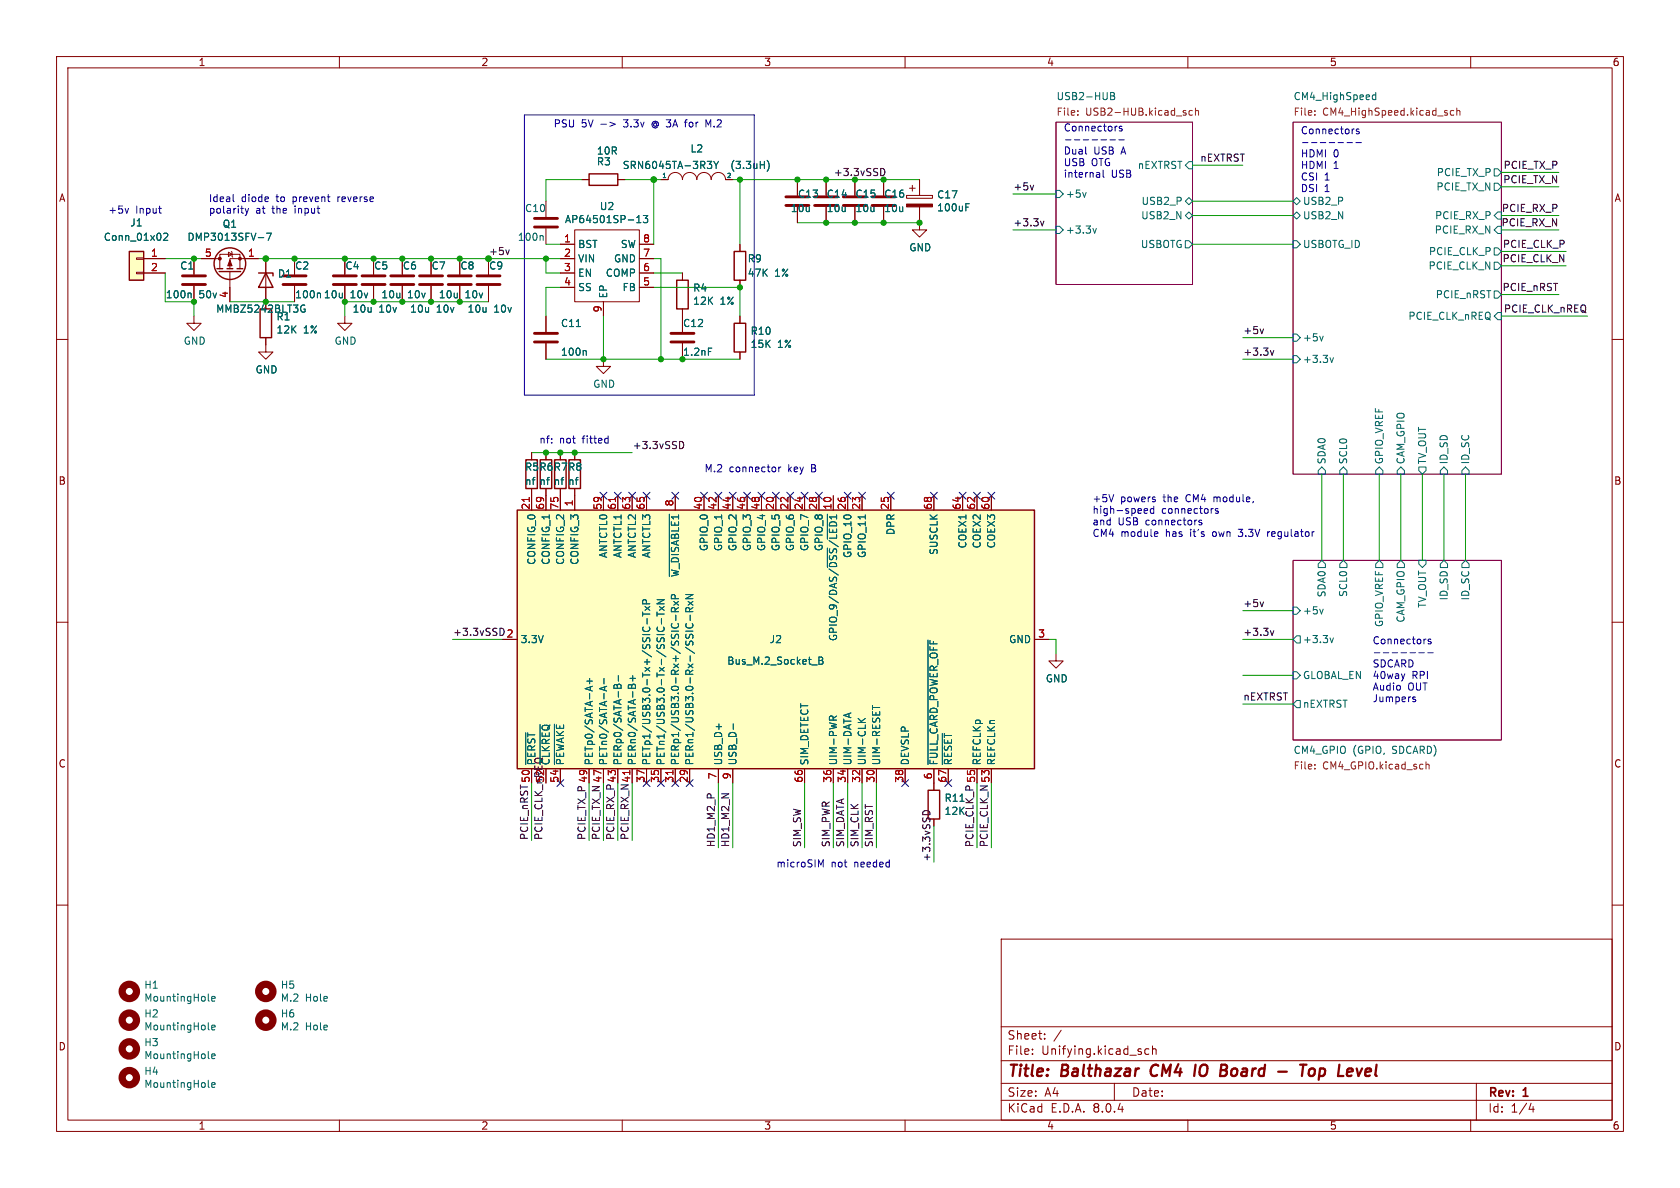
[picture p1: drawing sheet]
<svg xmlns="http://www.w3.org/2000/svg" width="297mm" height="210mm" viewBox="0 0 297 210" stroke-linecap="round" stroke-linejoin="round" font-family="sans-serif">
<g fill="none" stroke="#840000" stroke-width=".18">
<path d="M10 10h277v190h-277zM12 12h273v186h-273zM60 10v2M110 10v2M160 10v2M210 10v2M260 10v2M96.5 35.6v2.8M141 31.8v2.7M141 36.6v2.8M10 60h2M86.4 45.7v2.8"/>
<path d="M86.4 50.5v2.8M96.5 40.4v2.8M285 60h2M10 110h2M285 110h2M10 160h2M285 160h2M177 166h108v32h-108zM60 198v2M110 198v2M160 198v2M177 194.5h108"/>
<path d="M177 191.5h108M177 187.5h108M177 181.5h108M182.5 186.3v.1M182.5 185.5v.1M184.7 183.6v.1M184.7 182.8v.1M187.6 182.1l-1.3 2M197 191.5v3M203.1 185.5l-.4-.1-.3 .3v.4l.1 .2h.6M203.7 185.5l.3-.1 .3 .1 .1 .9M203.7 184.9v1.5"/>
<path d="M210 198v2M260 198v2M261 191.5v6.5M270.7 195l-.4 1.1h.9M271 195.6v1"/>
</g>
<path d="M203.7 188.5a1.27 1.27 0 0 0 0 1.6M211.4 188.2l-.3 2M216.8 189.3a.53 .53 0 0 1 0 .7M216.8 188.3a.44 .44 0 0 1 0 .7M226 189.4h1.5M229.8 188.2h1.2M230.4 188.2l-.2 2M231.5 189.1a.52 .52 0 0 1 .6-.2 .52 .52 0 0 1 .4 .4l-.1 .5a.55 .55 0 0 1-.5 .4 .55 .55 0 0 1-.6-.4zM233.2 190.1l.2 .1M233.4 188.9l-.3 2M239.8 188.9l.4 1.3 .6-1.3" fill="none" stroke="#840000" stroke-width=".4"/>
<path d="M186.7 21.6h24.1v28.7h-24.1zM228.6 21.6h36.8v62.2h-36.8zM228.6 99.1h36.8v31.7h-36.8z" fill="none" stroke="#840084" stroke-width=".18"/>
<g fill="none" stroke="#006464" stroke-width=".18">
<path d="M196.3 16.3h.5l.2 .3-.2 .4 .2 .1 .1 .3-.3 .2h-.5zM196.3 17h.5M243.2 16.3v1.3M243.2 16.8h-.3l-.3 .2 .1 .6h.5M186.7 33.7h.6l.7 .6-.7 .6h-.6zM192 34l-.3 .9M209.5 38.1l.7-.6 .6 .6-.6 .6zM209.5 35.6l.7-.7 .6 .7-.6 .6zM209.5 29.2l.7-.6h.6v1.2h-.6zM228.6 38.1l.6-.6 .7 .6-.7 .6zM228.6 35.6l.6-.7 .7 .7-.7 .6zM264.2 29.8h.6l.6 .7-.6 .6h-.6z"/>
<path d="M264.2 32.4h.6l.6 .6-.6 .7h-.6zM264.8 37.5h.6v1.2h-.6l-.6-.6zM95.8 41.6l.2 .2v.7M186.7 40h.6l.7 .6-.7 .7h-.6zM193.2 40.4l.3 .8 .3-.8M209.5 42.5h.7l.6 .7-.6 .6h-.7zM228.6 59.1h.6l.7 .6-.7 .6h-.6zM228.6 42.5h.6l.7 .7-.7 .6h-.6zM233.9 59.4l-.3 .9M264.2 43.8h.6l.6 .7-.6 .6h-.6zM264.2 46.4h.6l.6 .6-.6 .6h-.6zM264.2 51.4h.6l.6 .7-.6 .6h-.6z"/>
<path d="M264.8 40h.6v1.3h-.6l-.6-.7zM264.8 55.2h.6v1.3h-.6l-.6-.6zM228.6 62.9h.6l.7 .6-.7 .6h-.6zM235.1 63.2l.3 .9 .3-.9M233 83.2l.7-.6 .6 .6v.6h-1.3zM233.7 99.1l.6 .6v.6h-1.3v-.6zM237.5 82.6l.6 .6v.6h-1.2v-.6zM237.5 99.1l.6 .6v.6h-1.2v-.6zM243.8 82.6l.7 .6v.6h-1.3v-.6zM243.8 99.1l.7 .6v.6h-1.3v-.6zM247.6 82.6l.7 .6v.6h-1.3v-.6zM247.6 99.1l.7 .6v.6h-1.3v-.6z"/>
<path d="M250.8 82.6h1.3v.6l-.6 .6-.7-.6zM250.8 99.1h1.3v.6l-.6 .6-.7-.6zM255.3 82.6l.6 .6v.6h-1.3v-.6zM255.3 99.1l.6 .6v.6h-1.3v-.6zM259.1 82.6l.6 .6v.6h-1.3v-.6zM259.1 99.1l.6 .6v.6h-1.3v-.6zM228.6 107.3h.6l.7 .7-.7 .6h-.6zM228.6 118.7h.6l.7 .7-.7 .6h-.6zM229.2 112.4h.7v1.3h-.7l-.6-.7zM233.9 107.7l-.3 .8M235.1 112.8l.3 .8 .3-.8M229.2 123.8h.7v1.3h-.7l-.6-.6z"/>
</g>
<g fill="none" stroke="#725600" stroke-width=".18">
<path d="M190.5 19.6v.1M210.8 19.6l-.4-.1-.2 .3 .1 .5h.5M211.3 19.6l.2-.1 .3 .1 .1 .8M211.3 19.1v1.3M232.4 19.6v.1M257 19.6l-.4-.1-.2 .3 .1 .5h.5M257.5 19.6l.2-.1 .3 .1 .1 .8M257.5 19.1v1.3M190.5 20.3v.1M232.4 20.3v.1M232.4 135.2v.1M232.4 135.8v.1"/>
<path d="M252.1 134.7v1.2M252.1 135.2l.2-.1 .3 .1v.7"/>
</g>
<path d="M94.5 38.6h4.1M138.9 36.3h4.1M138.9 34.8h4.1M84.3 50.3h4.1M84.3 48.8h4.1M94.5 40.1h4.1" fill="none" stroke="#840000" stroke-width=".51"/>
<path d="M91.4 90.2h91.5v45.7h-91.5z" fill="#ffffc2"/>
<path d="M104.1 30.7h5.1v2.1h-5.1zM119.6 49.5h2.1v5.1h-2.1zM129.8 44.5h2v5h-2zM129.8 57.2h2v5h-2zM91.4 90.2h91.5v45.7h-91.5zM93 81.3h2v5.1h-2zM95.5 81.3h2v5.1h-2zM98 81.3h2.1v5.1h-2.1zM100.6 81.3h2v5.1h-2zM164.1 139.7h2v5.1h-2z" fill="none" stroke="#840000" stroke-width=".25"/>
<g fill="none" stroke="#840000" stroke-width=".18">
<path d="M102.9 31.8h1.2M109.2 31.8h1.3M116.8 31.8h1.3a1.27 1.27 0 0 1 1.3-1.3 1.27 1.27 0 0 1 1.2 1.3 1.27 1.27 0 0 1 1.3-1.3 1.27 1.27 0 0 1 1.3 1.3 1.27 1.27 0 0 1 1.3-1.3 1.27 1.27 0 0 1 1.2 1.3 1.27 1.27 0 0 1 1.3-1.3 1.27 1.27 0 0 1 1.3 1.3h1.2M146 31.8v2.7M146 36.6v2.8M151.1 31.8v2.7M151.1 36.6v2.8M156.2 31.8v2.7M156.2 36.6v2.8M160.3 34.5h4.5v.6h-4.5zM160.8 33.3h1M161.3 32.8v1"/>
<path d="M162.6 36.6v4h1.2l-1.2 1.3-1.3-1.3h1.3M162.6 31.8v2.7M66 45.7v2.8M66 50.5v2.8M76.2 45.7v2.8M76.2 50.5v2.8M81.3 45.7v2.8M81.3 50.5v2.8M96.5 55.9v2.8M99.1 43.2h2.5M99.1 45.7h2.5M99.1 48.3h2.5"/>
<path d="M99.1 50.8h2.5M101.6 40.6h11.4v12.7h-11.4zM106.7 53.3v2.6M113 43.2h2.6M113 45.7h2.6M113 48.3h2.6M113 50.8h2.6M120.6 48.3v1.2M120.6 54.6v4.1M130.8 43.2v1.3M130.8 49.5v1.3M130.8 55.9v1.3"/>
<path d="M96.5 60.7v2.8M106.7 63.5v1.3h1.2l-1.2 1.2-1.3-1.2h1.3M120.6 60.7v2.8M130.8 62.2v1.3M94 80v1.3M94 86.4v3.8M96.5 80v1.3M96.5 86.4v3.8M99.1 80v1.3M99.1 86.4v3.8M101.6 80v1.3M101.6 86.4v3.8"/>
<path d="M106.7 87.6v2.6M109.2 87.6v2.6M111.8 87.6v2.6M114.3 87.6v2.6M119.4 87.6v2.6M124.5 87.6v2.6M127 87.6v2.6M129.5 87.6v2.6M132.1 87.6v2.6M134.6 87.6v2.6M137.2 87.6v2.6M139.7 87.6v2.6"/>
<path d="M142.2 87.6v2.6M144.8 87.6v2.6M147.3 87.6v2.6M149.9 87.6v2.6M152.4 87.6v2.6M157.5 87.6v2.6M165.1 87.6v2.6M170.2 87.6v2.6M172.7 87.6v2.6M175.3 87.6v2.6M88.9 113h2.5M182.9 113h2.5"/>
<path d="M186.7 115.6v1.2h1.3l-1.3 1.3-1.3-1.3h1.3M94 135.9v2.5M99.1 135.9v2.5M104.1 135.9v2.5M106.7 135.9v2.5M109.2 135.9v2.5M111.8 135.9v2.5M114.3 135.9v2.5M116.8 135.9v2.5M119.4 135.9v2.5M121.9 135.9v2.5M127 135.9v2.5"/>
<path d="M129.5 135.9v2.5M142.2 135.9v2.5M147.3 135.9v2.5M149.9 135.9v2.5M152.4 135.9v2.5M154.9 135.9v2.5M160 135.9v2.5M165.1 135.9v3.8M167.6 135.9v2.5M172.7 135.9v2.5M175.3 135.9v2.5"/>
</g>
<g fill="none" stroke="#006464" stroke-width=".18">
<path d="M112.6 39.4h.7M112.6 38.5l.3-.4v1.3M113.7 38.1h.8l-.4 .5 .4 .1v.5l-.2 .2-.6-.2M125 28.5h.8l-.4 .5 .4 .1v.4l-.2 .3h-.4M126.2 28.5l.4 .7M126.6 29.2v.6M127 28.5l-.4 .7M135.7 28.4a1.49 1.49 0 0 1 0 1.8M170.7 36.6h.5M170.7 36h.7M101.9 57.7h.7M103.5 62l.1 .1v.7"/>
<path d="M125.2 61.5h.6M118.3 90.9v11M146.3 90.9v4.4M146.3 96.9v3.4M153 91v.7M104.2 119.9v1M106.8 119.9v1M109.3 119.4v1M111.4 119.9h.9M111.9 119.4v1M113.6 108.6h1.3M113.6 108.2v.7"/>
<path d="M113.7 110.8v.1M114 107.2l.9 .7M114.3 106.7l-.1-.6-.2-.1-.3 .1-.1 .6h1.3M114.4 109.3v1M114.8 110.8v.1M114.9 107.2l-.9 .7M116.1 108.2v.7M116.1 108.6h1.3M116.1 106h1.3l-1.3 .7h1.3M116.3 110.8l-.2 .3 .1 .3M116.6 107.2l.8 .7M116.9 109.3v1"/>
<path d="M117.3 110.8l.1 .3v.3M117.4 107.2l-.8 .7M118.8 110.2l-.1 .3M119.1 106.3l.9 .7M119.4 108.1l-.1-.6-.2-.1-.3 .1-.1 .6h1.3M119.4 105.8l-.1-.6-.2-.1-.3 .1-.1 .6h1.3M119.5 108.7v1M119.8 110.2l.2 .3M120 107.4l-.6 .4M120 106.3l-.9 .7M121.2 105.1h1.3l-1.3 .7h1.3M121.4 110.2l-.2 .3 .1 .3"/>
<path d="M121.7 106.3l.8 .7M121.9 108.1l-.1-.6-.1-.1-.3 .1-.2 .6h1.3M122 108.7v1M122.4 110.2l.1 .3-.1 .3M122.5 107.4l-.6 .4M122.5 106.3l-.8 .7M144.8 116.1h.4l.2 .3-.2 .4 .2 .1 .1 .3-.2 .2h-.5zM144.8 116.8h.4M164.1 113.2v22M92.9 129.5v5.7M95.5 128.1v7.1M98 128v7.2"/>
<path d="M103.8 120.4h.9M104.4 121.4v.6M104.7 121.3l-1.3 .4M106.9 121.4v.6M107.3 121.3l-1.3 .4 1.3 .5M108.6 121.1l.3-.1 .2 .3 .2-.3 .3-.1 .2 .3v.5h-1.3zM109.1 121.3v.4M111.7 121.3l.2-.4 .3 .1 .1 .7M111.7 121.3l-.3-.3-.2 .1-.1 .6M111.7 121.3v.4M129.6 128v.9M146.6 127.3v-.5l.3-.2 .3 .1 .1 .6"/>
<path d="M147.9 126.6l-.6 .4M150.1 126.1v.7M150.4 126l-1.2 .5M151.7 127l.7 .7M153 127l-.7 .5M154.2 124.7v.7M166.6 129.7v5.5M169.7 141.7h.7M36.8 176.8l.2 .2M37.4 176.6l.6-.2v-.2l-.4-.1-.2 .2 .1 .6h.5M36.8 192l.2 .2M36.8 187l.2 .1"/>
<path d="M36.8 181.9l.2 .2M37.4 191.8l.6-.1v-.3h-.4l-.2 .2 .1 .6h.5M37.4 181.6l.6-.1v-.2l-.4-.1-.2 .2 .1 .6h.5M37.4 186.7l.6-.1v-.2l-.4-.1-.2 .2 .1 .6h.5"/>
</g>
<path d="M93.6 87.9v.8M108.8 87.9v.8M111.3 136.2v.7M119 136.2v.7" fill="none" stroke="#a90000" stroke-width=".18"/>
<g fill="none" stroke="#840000" stroke-width=".51">
<path d="M144 36.3h4.1M144 34.8h4.1M149.1 36.3h4.1M149.1 34.8h4.1M154.2 36.3h4M154.2 34.8h4M64 50.3h4.1M64 48.8h4.1M74.2 50.3h4M74.2 48.8h4M79.2 50.3h4.1M79.2 48.8h4.1"/>
<path d="M94.5 58.9h4.1M118.6 58.9h4.1M94.5 60.5h4.1M118.6 60.5h4.1"/>
</g>
<g fill="none" stroke="#840000" stroke-width="1.3">
<circle cx="22.9" cy="175.3" r="1.27"/>
<circle cx="47" cy="175.3" r="1.27"/>
<circle cx="22.9" cy="185.4" r="1.27"/>
<circle cx="22.9" cy="190.5" r="1.27"/>
<circle cx="22.9" cy="180.3" r="1.27"/>
<circle cx="47" cy="180.3" r="1.27"/>
</g>
<path d="M160.3 36.1h4.5v.5h-4.5z" fill="#840000" stroke="#840000" stroke-width=".18"/>
<path d="M22.9 44.5h2.5v5h-2.5z" fill="#ffffc2"/>
<g fill="none" stroke="#840000" stroke-width=".18">
<path d="M102.9 31.8h1.2M109.2 31.8h1.3M116.8 31.8h1.3M128.3 31.8h1.2M141 31.8v2.7M141 36.6v2.8M146 31.8v2.7M146 36.6v2.8M151.1 31.8v2.7M151.1 36.6v2.8M156.2 31.8v2.7M156.2 36.6v2.8"/>
<path d="M162.6 31.8v2.7M162.6 36.6v2.8M24.1 48.1h1.3v.3h-1.3zM24.1 45.6h1.3v.2h-1.3zM25.4 45.7h3.8M25.4 48.3h3.8M34.3 55.9v1.3h1.3l-1.3 1.2-1.3-1.2h1.3M34.3 45.7v2.8M34.3 50.5v2.8M35.6 45.7h3.3M38.9 47.5v-2.5h3.5v2.5M40.4 44.6l.6 .4-.6 .3z"/>
<path d="M40.6 48v5.3M40.9 44.5l.1 .1v.7l.1 .2M45.7 45.7h-5.1v1.8M47 59.7v2.5h1.3l-1.3 1.3-1.3-1.3h1.3M47 45.7v8.9M52.1 45.7v2.8M52.1 50.5v2.8M61 55.9v1.3h1.2l-1.2 1.2-1.3-1.2h1.3M61 45.7v2.8M61 50.5v2.8M66 45.7v2.8M66 50.5v2.8"/>
<path d="M71.1 45.7v2.8M71.1 50.5v2.8M76.2 45.7v2.8M76.2 50.5v2.8M81.3 45.7v2.8M81.3 50.5v2.8M86.4 45.7v2.8M86.4 50.5v2.8M96.5 55.9v2.8M99.1 45.7h2.5M99.1 48.3h2.5M99.1 43.2h2.5"/>
<path d="M99.1 50.8h2.5M106.7 53.3v2.6M113 45.7h2.6M113 48.3h2.6M113 43.2h2.6M113 50.8h2.6M120.6 48.3v1.2M120.6 54.6v4.1M130.8 43.2v1.3M130.8 49.5v1.3M130.8 55.9v1.3M96.5 60.7v2.8"/>
<path d="M120.6 60.7v2.8M130.8 62.2v1.3M94 80v1.3M94 86.4v3.8M96.5 80v1.3M96.5 86.4v3.8M99.1 80v1.3M99.1 86.4v3.8M101.6 80v1.3M101.6 86.4v3.8M106.7 87.6v2.6M109.2 87.6v2.6"/>
<path d="M111.8 87.6v2.6M114.3 87.6v2.6M119.4 87.6v2.6M124.5 87.6v2.6M127 87.6v2.6M129.5 87.6v2.6M132.1 87.6v2.6M134.6 87.6v2.6M137.2 87.6v2.6M139.7 87.6v2.6M142.2 87.6v2.6M144.8 87.6v2.6"/>
<path d="M147.3 87.6v2.6M149.9 87.6v2.6M152.4 87.6v2.6M157.5 87.6v2.6M165.1 87.6v2.6M170.2 87.6v2.6M172.7 87.6v2.6M175.3 87.6v2.6M88.9 113h2.5M182.9 113h2.5M94 135.9v2.5M99.1 135.9v2.5"/>
<path d="M104.1 135.9v2.5M106.7 135.9v2.5M109.2 135.9v2.5M111.8 135.9v2.5M114.3 135.9v2.5M116.8 135.9v2.5M119.4 135.9v2.5M121.9 135.9v2.5M127 135.9v2.5M129.5 135.9v2.5M142.2 135.9v2.5M147.3 135.9v2.5"/>
<path d="M149.9 135.9v2.5M152.4 135.9v2.5M154.9 135.9v2.5M160 135.9v2.5M165.1 135.9v3.8M167.6 135.9v2.5M172.7 135.9v2.5M175.3 135.9v2.5"/>
</g>
<g fill="none" stroke="#840000" stroke-width=".25">
<path d="M22.9 44.5h2.5v5h-2.5zM38.4 47.5h1M38.7 48h3.8M40.1 47.5h1M41.9 47.5h1M45.7 48.3h2.6v.5M46 54.6h2v5.1h-2zM47 48.3l1.3 2.5h-2.6z"/>
<circle cx="40.6" cy="46.6" r="2.79"/>
</g>
<g fill="none" stroke="#006464" stroke-width=".18">
<path d="M112.6 39.4h.7M112.6 38.5l.3-.4v1.3M113.7 38.1h.8l-.4 .5 .4 .1v.5l-.2 .2-.6-.2M125 28.5h.8l-.4 .5 .4 .1v.4l-.2 .3h-.4M126.2 28.5l.4 .7M126.6 29.2v.6M127 28.5l-.4 .7M135.7 28.4a1.49 1.49 0 0 1 0 1.8M170.7 36.6h.5M170.7 36h.7M28.9 41.3l.5-.1 .3 .4-.8 .9h.8M33.6 51.8l.2 .2v.6"/>
<path d="M45.7 42h.9M47.1 41.2h.9l-.6 1.3M53.7 54.6h.2v.5l-.3 .1-.3-.2M53.9 54l-.3-.1-.3 .2M101.9 57.7h.7M103.5 62l.1 .1v.7M125.2 61.5h.6M118.3 90.9v11M146.3 90.9v4.4M146.3 96.9v3.4M153 91v.7M104.2 119.9v1"/>
<path d="M106.8 119.9v1M109.3 119.4v1M111.4 119.9h.9M111.9 119.4v1M113.6 108.6h1.3M113.6 108.2v.7M113.7 110.8v.1M114 107.2l.9 .7M114.3 106.7l-.1-.6-.2-.1-.3 .1-.1 .6h1.3M114.4 109.3v1M114.8 110.8v.1M114.9 107.2l-.9 .7"/>
<path d="M116.1 108.2v.7M116.1 108.6h1.3M116.1 106h1.3l-1.3 .7h1.3M116.3 110.8l-.2 .3 .1 .3M116.6 107.2l.8 .7M116.9 109.3v1M117.3 110.8l.1 .3v.3M117.4 107.2l-.8 .7M118.8 110.2l-.1 .3M119.1 106.3l.9 .7M119.4 108.1l-.1-.6-.2-.1-.3 .1-.1 .6h1.3M119.4 105.8l-.1-.6-.2-.1-.3 .1-.1 .6h1.3"/>
<path d="M119.5 108.7v1M119.8 110.2l.2 .3M120 107.4l-.6 .4M120 106.3l-.9 .7M121.2 105.1h1.3l-1.3 .7h1.3M121.4 110.2l-.2 .3 .1 .3M121.7 106.3l.8 .7M121.9 108.1l-.1-.6-.1-.1-.3 .1-.2 .6h1.3M122 108.7v1M122.4 110.2l.1 .3-.1 .3M122.5 107.4l-.6 .4M122.5 106.3l-.8 .7"/>
<path d="M144.8 116.1h.4l.2 .3-.2 .4 .2 .1 .1 .3-.2 .2h-.5zM144.8 116.8h.4M164.1 113.2v22M92.9 129.5v5.7M95.5 128.1v7.1M98 128v7.2M103.8 120.4h.9M104.4 121.4v.6M104.7 121.3l-1.3 .4M106.9 121.4v.6M107.3 121.3l-1.3 .4 1.3 .5M108.6 121.1l.3-.1 .2 .3 .2-.3 .3-.1 .2 .3v.5h-1.3z"/>
<path d="M109.1 121.3v.4M111.7 121.3l.2-.4 .3 .1 .1 .7M111.7 121.3l-.3-.3-.2 .1-.1 .6M111.7 121.3v.4M129.6 128v.9M146.6 127.3v-.5l.3-.2 .3 .1 .1 .6M147.9 126.6l-.6 .4M150.1 126.1v.7M150.4 126l-1.2 .5M151.7 127l.7 .7M153 127l-.7 .5M154.2 124.7v.7"/>
<path d="M166.6 129.7v5.5M169.7 141.7h.7"/>
</g>
<path d="M32.3 50.3h4M32.3 48.8h4M50 50.3h4.1M50 48.8h4.1M58.9 50.3h4.1M58.9 48.8h4.1M69.1 50.3h4.1M69.1 48.8h4.1" fill="none" stroke="#840000" stroke-width=".51"/>
<g fill="#840000" stroke="#840000" stroke-width=".18">
<path d="M40.6 46l.4 1h-.7z"/>
<circle cx="42.4" cy="45.7" r=".25"/>
<circle cx="38.9" cy="45.7" r=".25"/>
</g>
<path d="M155.7 29.8a.64 .64 0 0 1 .7 .6 .64 .64 0 0 1-.7 .6M182.7 32.7l-.3 .9M183.9 39.1l.4 .8 .3-.8M90 44.2l-.3 .8M223.4 58.1l-.3 .9M120.1 78a.64 .64 0 0 1 .8 .7 .64 .64 0 0 1-.8 .6M224.6 62l.3 .8 .3-.8M88.4 111.1l.6 .1M89 112.1l-.6 .2M223.4 106.4l-.3 .8M224.6 111.5l.3 .8 .3-.8M163.1 144a.64 .64 0 0 1 .7-.7 .64 .64 0 0 1 .6 .7" fill="none" stroke="#0f0f0f" stroke-width=".18"/>
<g fill="none" stroke="#0000c2" stroke-width=".18">
<path d="M22.7 36.8l-.3 .9M28 36.8h.5M28.4 37.7h.1M41.2 34.4v1.1l.2 .1M43.3 36.8l.3 .9M43.6 37.7l-.3 .4M43.9 36.8l-.3 .9M92.7 20.3h40.6v49.6h-40.6zM106.2 22h1M107.8 21.6l1 .4-1 .3M115.4 21.6a.58 .58 0 0 0 0 .8M121 21.6h.5"/>
<path d="M121.5 21.2h-.3M125.6 21.2l-.4 .9-.4-.9v1.2M188.4 24.7h.9M189.9 24.7h1M191.5 24.7h1M192 27.2h.1M193.1 24.7h.9M194.2 30.5l.2 .2v.6M194.4 31.3h-.4M194.4 30.8l-.4 .1M194.7 24.7h.9M195 30.1v1.1l.2 .1"/>
<path d="M196.2 24.7h1M197.8 24.7h1M198.3 22.4l-.3-.1-.1 .2v.2l.4 .1v.3h-.4M230.3 25.2h.9M231.8 25.2h1M233.4 25.2h1M235 25.2h1M236.6 25.2h.9M238.1 25.2h1M239.7 25.2h1M240.3 22.9l-.4-.1-.1 .2v.2l.5 .1v.3h-.5M107.4 77.5h.1"/>
<path d="M107.5 77.1v1.2M107.5 78.3h-.1M137.7 82.6v.8M138 82.6l-.3 .2M196.9 87.4l-.4 1.3M202.3 90.6l.2 .1h.3M202.3 90.1l.2-.2h.2l.2 .2v.1l-.6 .1M204 90l-.4-.1-.2 .2 .1 .6h.5M204 89.5v1.2M204.3 94l.3 .1 .1 .2-.6 .1M204.6 94.8h-.3M212.4 92l-.3-.1-.2 .2 .1 .2 .4 .1v.3h-.5"/>
<path d="M215.3 90l-.3-.1-.1 .2v.2l.4 .1v.3h-.4M218.9 93.6h.8M218.9 94.7l.2 .1M224.1 94v.8M224.5 94l-.4 .2M243 115.4h.9M244.5 115.4h1M246.1 115.4h1M247.7 115.4h1M248.4 119.1l-.3 .9M249.3 115.4h.9M250.8 115.4h1"/>
<path d="M252.4 115.4h1M253 113h-.4l-.1 .2v.1l.5 .2v.3h-.5M249.8 123.6l.5 .2-.1 .2h-.3M249.8 123.3h.4M144.7 152l.4 .9 .4-.9v1.3"/>
</g>
<g fill="none" stroke="#009600" stroke-width=".18">
<path d="M102.9 31.8h-6.4v3.8M110.5 31.8h6.3M115.6 31.8v11.4M129.5 31.8h33.1M130.8 31.8v11.4M141 39.4h21.6M179.1 34.3h7.6M210.8 38.1h17.8M210.8 35.6h17.8M210.8 29.2h8.9M265.4 38.1h10.2M265.4 33h10.2"/>
<path d="M265.4 30.5h10.2M29.2 45.7h6.4M29.2 48.3v5h5.1v2.6M40.6 53.3h11.5M45.7 45.7h53.4M86.4 53.3h-25.4v2.6M96.5 43.2h2.6M96.5 45.7v2.6h2.6M99.1 50.8h-2.6v5.1M106.7 55.9v7.6M115.6 45.7h1.2v17.8M115.6 48.3h5"/>
<path d="M115.6 50.8h15.2v5.1M179.1 40.6h7.6M210.8 43.2h17.8M219.7 59.7h8.9M265.4 55.9h15.3M265.4 44.5h11.5M265.4 40.6h10.2M265.4 52.1h10.2M265.4 47h11.5M96.5 63.5h34.3M219.7 63.5h8.9M94 80h17.8"/>
<path d="M233.7 83.8v15.3M237.5 83.8v15.3M243.8 83.8v15.3M247.6 83.8v15.3M251.5 83.8v15.3M255.3 83.8v15.3M259.1 83.8v15.3M80 113h8.9M185.4 113h1.3v2.6M219.7 119.4h8.9M219.7 113h8.9M219.7 108h8.9"/>
<path d="M94 138.4v10.2M104.1 138.4v10.2M106.7 138.4v10.2M109.2 138.4v10.2M111.8 138.4v10.2M127 138.4v11.5M129.5 138.4v11.5M142.2 138.4v11.5M147.3 138.4v11.5M149.9 138.4v11.5M152.4 138.4v11.5M154.9 138.4v11.5"/>
<path d="M172.7 138.4v11.5M175.3 138.4v11.5M219.7 124.5h8.9M165.1 146.1v6.3"/>
</g>
<g fill="none" stroke="#000084" stroke-width=".18">
<path d="M106.1 87l1.2 1.2M107.3 87l-1.2 1.2M108.6 87l1.2 1.2M109.8 87l-1.2 1.2M111.2 87l1.2 1.2M112.4 87l-1.2 1.2M113.7 87l1.2 1.2M114.9 87l-1.2 1.2M118.8 87l1.2 1.2M120 87l-1.2 1.2M123.9 87l1.2 1.2M125.1 87l-1.2 1.2"/>
<path d="M126.4 87l1.2 1.2M127.6 87l-1.2 1.2M128.9 87l1.2 1.2M130.1 87l-1.2 1.2M131.5 87l1.2 1.2M132.7 87l-1.2 1.2M134 87l1.2 1.2M135.2 87l-1.2 1.2M136.6 87l1.2 1.2M137.8 87l-1.2 1.2M139.1 87l1.2 1.2M140.3 87l-1.2 1.2"/>
<path d="M141.6 87l1.2 1.2M142.8 87l-1.2 1.2M144.2 87l1.2 1.2M145.4 87l-1.2 1.2M149.3 87l1.2 1.2M150.5 87l-1.2 1.2M151.8 87l1.2 1.2M153 87l-1.2 1.2M156.9 87l1.2 1.2M158.1 87l-1.2 1.2M164.5 87l1.2 1.2M165.7 87l-1.2 1.2"/>
<path d="M169.6 87l1.2 1.2M170.8 87l-1.2 1.2M172.1 87l1.2 1.2M173.3 87l-1.2 1.2M174.7 87l1.2 1.2M175.9 87l-1.2 1.2M98.5 137.8l1.2 1.2M99.7 137.8l-1.2 1.2M113.7 137.8l1.2 1.2M114.9 137.8l-1.2 1.2M116.2 137.8l1.2 1.2M117.4 137.8l-1.2 1.2"/>
<path d="M118.8 137.8l1.2 1.2M120 137.8l-1.2 1.2M121.3 137.8l1.2 1.2M122.5 137.8l-1.2 1.2M159.4 137.8l1.2 1.2M160.6 137.8l-1.2 1.2M167 137.8l1.2 1.2M168.2 137.8l-1.2 1.2"/>
</g>
<path d="M93.6 87.9v.8M108.8 87.9v.8M111.3 136.2v.7M119 136.2v.7" fill="none" stroke="#a90000" stroke-width=".18"/>
<g fill="#009600" stroke="#009600" stroke-width=".18">
<circle cx="34.3" cy="45.7" r=".46"/>
<circle cx="66" cy="53.3" r=".46"/>
<circle cx="66" cy="45.7" r=".46"/>
<circle cx="71.1" cy="45.7" r=".46"/>
<circle cx="52.1" cy="45.7" r=".46"/>
<circle cx="47" cy="45.7" r=".51"/>
<circle cx="61" cy="45.7" r=".46"/>
<circle cx="34.3" cy="53.3" r=".46"/>
<circle cx="71.1" cy="53.3" r=".46"/>
<circle cx="61" cy="53.3" r=".46"/>
<circle cx="47" cy="53.3" r=".46"/>
<circle cx="141" cy="31.8" r=".46"/>
<circle cx="146" cy="39.4" r=".46"/>
<circle cx="151.1" cy="31.8" r=".46"/>
<circle cx="146" cy="31.8" r=".46"/>
<circle cx="162.6" cy="39.4" r=".46"/>
<circle cx="156.2" cy="31.8" r=".46"/>
<circle cx="156.2" cy="39.4" r=".46"/>
<circle cx="151.1" cy="39.4" r=".46"/>
<circle cx="81.3" cy="53.3" r=".46"/>
<circle cx="81.3" cy="45.7" r=".46"/>
<circle cx="86.4" cy="45.7" r=".51"/>
<circle cx="96.5" cy="80" r=".46"/>
<circle cx="96.5" cy="45.7" r=".46"/>
<circle cx="76.2" cy="45.7" r=".46"/>
<circle cx="76.2" cy="53.3" r=".46"/>
<circle cx="101.6" cy="80" r=".46"/>
<circle cx="99.1" cy="80" r=".46"/>
<circle cx="106.7" cy="63.5" r=".46"/>
<circle cx="116.8" cy="63.5" r=".46"/>
<circle cx="130.8" cy="50.8" r=".46"/>
<circle cx="120.6" cy="63.5" r=".46"/>
<circle cx="115.6" cy="31.8" r=".51"/>
<circle cx="130.8" cy="31.8" r=".46"/>
</g>
<g font-size="2.8" fill="#840000">
<text x="178" y="190.9">Title:</text>
<text x="187.7" y="190.9">Balthazar</text>
<text x="204.3" y="190.9">CM4</text>
<text x="212.8" y="190.9">IO</text>
<text x="218.2" y="190.9">Board</text>
<text x="233.9" y="190.9">Top</text>
<text x="241.4" y="190.9">Level</text>
</g>
<g font-size="2.1" fill="#840000">
<text x="178" y="184">Sheet:</text>
<text x="178" y="186.7">File:</text>
<text x="184.1" y="186.7">Unifying.kicad_sch</text>
<text x="178" y="196.9">KiCad</text>
<text x="178" y="194.1">Size:</text>
<text x="184.7" y="194.1">A4</text>
<text x="185.7" y="196.9">E.D.A.</text>
<text x="193.3" y="196.9">8.0.4</text>
<text x="200" y="194.1">Date:</text>
<text x="263" y="194.3">Rev:</text>
<text x="263" y="196.9">Id:</text>
<text x="267.1" y="196.9">1/4</text>
<text x="269.4" y="194.3">1</text>
</g>
<g font-size="1.8" fill="#840000">
<text x="35" y="11.9">1</text>
<text x="85" y="11.9">2</text>
<text x="135" y="11.9">3</text>
<text x="185" y="11.9">4</text>
<text x="235" y="11.9">5</text>
<text x="285" y="11.9">6</text>
<text x="10.3" y="35.9">A</text>
<text x="285.3" y="35.9">A</text>
<text x="10.3" y="85.9">B</text>
<text x="285.3" y="85.9">B</text>
<text x="10.3" y="135.9">C</text>
<text x="285.3" y="135.9">C</text>
<text x="96" y="148.6" transform="rotate(-90 96 148.6)">PCIE_CLK_nREQ</text>
<text x="164.6" y="152.4" transform="rotate(-90 164.6 152.4)">+3.3vSSD</text>
<text x="10.3" y="185.9">D</text>
<text x="285.3" y="185.9">D</text>
<text x="35" y="199.9">1</text>
<text x="85" y="199.9">2</text>
<text x="135" y="199.9">3</text>
<text x="185" y="199.9">4</text>
<text x="235" y="199.9">5</text>
<text x="285" y="199.9">6</text>
</g>
<g font-size="1.8" fill="#006464">
<text x="186.7" y="17.8">USB2-HUB</text>
<text x="228.6" y="17.8">CM4_HighSpeed</text>
<text x="105.4" y="29.4">R3</text>
<text x="105.4" y="27.5">10R</text>
<text x="122" y="27.2">L2</text>
<text x="110" y="30.1">SRN6045TA-3R3Y</text>
<text x="129.4" y="30.1">(3.3uH)</text>
<text x="141" y="35.2">C13</text>
<text x="146.1" y="35.2">C14</text>
<text x="151.1" y="35.2">C15</text>
<text x="156.2" y="35.2">C16</text>
<text x="165.6" y="35.3">C17</text>
<text x="188.3" y="35.2">+5v</text>
<text x="201" y="30.1">nEXTRST</text>
<text x="253.8" y="33.9">PCIE_TX_N</text>
<text x="253.9" y="31.3">PCIE_TX_P</text>
<text x="22.9" y="40.2">J1</text>
<text x="39.3" y="40.5">Q1</text>
<text x="92.7" y="37.7">C10</text>
<text x="99.8" y="39.6">AP64501SP-13</text>
<text x="105.9" y="37.3">U2</text>
<text x="139.7" y="37.7">10u</text>
<text x="146.1" y="37.7">10u</text>
<text x="151.1" y="37.7">10u</text>
<text x="156.2" y="37.7">10u</text>
<text x="165.6" y="37.6">100uF</text>
<text x="188.3" y="41.5">+3.3v</text>
<text x="201.6" y="39">USB2_N</text>
<text x="201.7" y="36.4">USB2_P</text>
<text x="230.3" y="39">USB2_N</text>
<text x="230.3" y="36.4">USB2_P</text>
<text x="253.5" y="41.5">PCIE_RX_N</text>
<text x="253.6" y="39">PCIE_RX_P</text>
<text x="18.3" y="42.8">Conn_01x02</text>
<text x="31.8" y="47.9">C1</text>
<text x="33" y="42.8">DMP3013SFV-7</text>
<text x="52.1" y="47.9">C2</text>
<text x="61" y="47.9">C4</text>
<text x="66" y="47.9">C5</text>
<text x="71.1" y="47.9">C6</text>
<text x="76.2" y="47.9">C7</text>
<text x="81.3" y="47.9">C8</text>
<text x="86.4" y="47.9">C9</text>
<text x="91.4" y="42.8">100n</text>
<text x="102.1" y="44">BST</text>
<text x="102.1" y="46.6">VIN</text>
<text x="108.4" y="46.6">GND</text>
<text x="109.7" y="44">SW</text>
<text x="132.1" y="46.6">R9</text>
<text x="160.7" y="44.6">GND</text>
<text x="201.6" y="44">USBOTG</text>
<text x="230.3" y="44">USBOTG_ID</text>
<text x="252.4" y="47.9">PCIE_CLK_N</text>
<text x="252.5" y="45.3">PCIE_CLK_P</text>
<text x="29.2" y="52.9">100n</text>
<text x="35.2" y="52.9">50v</text>
<text x="49" y="49.3">D1</text>
<text x="52.1" y="52.9">100n 10u</text>
<text x="61.9" y="52.9">10v</text>
<text x="67.3" y="52.9">10u</text>
<text x="72.1" y="52.9">10v</text>
<text x="77.5" y="52.9">10u</text>
<text x="82.2" y="52.9">10v</text>
<text x="102.1" y="49.1">EN</text>
<text x="102.1" y="51.7">SS</text>
<text x="107" y="49.1">COMP</text>
<text x="107.5" y="52.8" transform="rotate(-90 107.5 52.8)">EP</text>
<text x="110" y="51.7">FB</text>
<text x="122.4" y="51.8">R4</text>
<text x="132.1" y="49.1">47K</text>
<text x="136.9" y="49.1">1%</text>
<text x="253.7" y="52.9">PCIE_nRST</text>
<text x="38.1" y="55.5">MMBZ5242BLT3G</text>
<text x="48.8" y="56.8">R1</text>
<text x="48.8" y="59.2">12K</text>
<text x="53.6" y="59.2">1%</text>
<text x="62.2" y="55.5">10u</text>
<text x="67" y="55.5">10v</text>
<text x="72.4" y="55.5">10u</text>
<text x="77.1" y="55.5">10v</text>
<text x="82.6" y="55.5">10u</text>
<text x="87.3" y="55.5">10v</text>
<text x="99.1" y="58">C11</text>
<text x="120.7" y="58">C12</text>
<text x="122.4" y="54.1">12K</text>
<text x="127.3" y="54.1">1%</text>
<text x="132.6" y="59.4">R10</text>
<text x="248.9" y="56.7">PCIE_CLK_nREQ</text>
<text x="32.4" y="61.1">GND</text>
<text x="59.1" y="61.1">GND</text>
<text x="99.1" y="63.1">100n</text>
<text x="120.7" y="63.1">1.2nF</text>
<text x="132.6" y="61.7">15K</text>
<text x="137.5" y="61.7">1%</text>
<text x="230.3" y="60.6">+5v</text>
<text x="230.3" y="64.4">+3.3v</text>
<text x="45.1" y="66.2">GND</text>
<text x="104.8" y="68.8">GND</text>
<text x="92.7" y="83.4">R5</text>
<text x="95.3" y="83.4">R6</text>
<text x="97.8" y="83.4">R7</text>
<text x="100.3" y="83.4">R8</text>
<text x="234.5" y="82.2" transform="rotate(-90 234.5 82.2)">SDA0</text>
<text x="238.4" y="82.2" transform="rotate(-90 238.4 82.2)">SCL0</text>
<text x="244.7" y="82.2" transform="rotate(-90 244.7 82.2)">GPIO_VREF</text>
<text x="248.5" y="82.2" transform="rotate(-90 248.5 82.2)">CAM_GPIO</text>
<text x="252.3" y="82.2" transform="rotate(-90 252.3 82.2)">TV_OUT</text>
<text x="256.1" y="82.2" transform="rotate(-90 256.1 82.2)">ID_SD</text>
<text x="259.9" y="82.2" transform="rotate(-90 259.9 82.2)">ID_SC</text>
<text x="92.7" y="86">nf</text>
<text x="95.3" y="86">nf</text>
<text x="97.8" y="86">nf</text>
<text x="100.3" y="86">nf</text>
<text x="158.3" y="94.7" transform="rotate(-90 158.3 94.7)">DPR</text>
<text x="94.8" y="100" transform="rotate(-90 94.8 100)">CONFIG_0</text>
<text x="97.4" y="100" transform="rotate(-90 97.4 100)">CONFIG_1</text>
<text x="99.9" y="100" transform="rotate(-90 99.9 100)">CONFIG_2</text>
<text x="102.5" y="100" transform="rotate(-90 102.5 100)">CONFIG_3</text>
<text x="107.5" y="98.7" transform="rotate(-90 107.5 98.7)">ANTCTL0</text>
<text x="110.1" y="98.7" transform="rotate(-90 110.1 98.7)">ANTCTL1</text>
<text x="112.6" y="98.7" transform="rotate(-90 112.6 98.7)">ANTCTL2</text>
<text x="115.2" y="98.7" transform="rotate(-90 115.2 98.7)">ANTCTL3</text>
<text x="125.3" y="97.5" transform="rotate(-90 125.3 97.5)">GPIO_0</text>
<text x="127.9" y="97.5" transform="rotate(-90 127.9 97.5)">GPIO_1</text>
<text x="130.4" y="97.5" transform="rotate(-90 130.4 97.5)">GPIO_2</text>
<text x="132.9" y="97.5" transform="rotate(-90 132.9 97.5)">GPIO_3</text>
<text x="135.5" y="97.5" transform="rotate(-90 135.5 97.5)">GPIO_4</text>
<text x="138" y="97.5" transform="rotate(-90 138 97.5)">GPIO_5</text>
<text x="140.6" y="97.5" transform="rotate(-90 140.6 97.5)">GPIO_6</text>
<text x="143.1" y="97.5" transform="rotate(-90 143.1 97.5)">GPIO_7</text>
<text x="145.6" y="97.5" transform="rotate(-90 145.6 97.5)">GPIO_8</text>
<text x="150.7" y="98.7" transform="rotate(-90 150.7 98.7)">GPIO_10</text>
<text x="153.3" y="98.7" transform="rotate(-90 153.3 98.7)">GPIO_11</text>
<text x="166" y="98.2" transform="rotate(-90 166 98.2)">SUSCLK</text>
<text x="171" y="97" transform="rotate(-90 171 97)">COEX1</text>
<text x="173.6" y="97" transform="rotate(-90 173.6 97)">COEX2</text>
<text x="176.1" y="97" transform="rotate(-90 176.1 97)">COEX3</text>
<text x="120.2" y="102.1" transform="rotate(-90 120.2 102.1)">~{W_DISABLE1}</text>
<text x="234.5" y="105.7" transform="rotate(-90 234.5 105.7)">SDA0</text>
<text x="238.4" y="105.6" transform="rotate(-90 238.4 105.6)">SCL0</text>
<text x="252.3" y="107.6" transform="rotate(-90 252.3 107.6)">TV_OUT</text>
<text x="256.1" y="106.2" transform="rotate(-90 256.1 106.2)">ID_SD</text>
<text x="259.9" y="106.2" transform="rotate(-90 259.9 106.2)">ID_SC</text>
<text x="91.9" y="113.9">3.3V</text>
<text x="136" y="113.9">J2</text>
<text x="148.2" y="113.4" transform="rotate(-90 148.2 113.4)">GPIO_9/DAS/~{DSS}/~{LED1}</text>
<text x="178.3" y="113.9">GND</text>
<text x="230.3" y="108.8">+5v</text>
<text x="230.3" y="113.9">+3.3v</text>
<text x="244.7" y="111" transform="rotate(-90 244.7 111)">GPIO_VREF</text>
<text x="248.5" y="110.2" transform="rotate(-90 248.5 110.2)">CAM_GPIO</text>
<text x="128.5" y="117.7">Bus_M.2_Socket_B</text>
<text x="184.8" y="120.8">GND</text>
<text x="230.3" y="125.3">nEXTRST</text>
<text x="230.3" y="120.2">GLOBAL_EN</text>
<text x="94.8" y="135.4" transform="rotate(-90 94.8 135.4)">~{PERST}</text>
<text x="97.4" y="135.4" transform="rotate(-90 97.4 135.4)">~{CLKREQ}</text>
<text x="99.9" y="135.4" transform="rotate(-90 99.9 135.4)">~{PEWAKE}</text>
<text x="105" y="135.4" transform="rotate(-90 105 135.4)">PETp0/SATA-A+</text>
<text x="107.5" y="135.4" transform="rotate(-90 107.5 135.4)">PETn0/SATA-A-</text>
<text x="110.1" y="135.4" transform="rotate(-90 110.1 135.4)">PERp0/SATA-B-</text>
<text x="112.6" y="135.4" transform="rotate(-90 112.6 135.4)">PERn0/SATA-B+</text>
<text x="115.2" y="135.4" transform="rotate(-90 115.2 135.4)">PETp1/USB3.0-Tx+/SSIC-TxP</text>
<text x="117.7" y="135.4" transform="rotate(-90 117.7 135.4)">PETn1/USB3.0-Tx-/SSIC-TxN</text>
<text x="120.2" y="135.4" transform="rotate(-90 120.2 135.4)">PERp1/USB3.0-Rx+/SSIC-RxP</text>
<text x="122.8" y="135.4" transform="rotate(-90 122.8 135.4)">PERn1/USB3.0-Rx-/SSIC-RxN</text>
<text x="127.9" y="135.4" transform="rotate(-90 127.9 135.4)">USB_D+</text>
<text x="130.4" y="135.4" transform="rotate(-90 130.4 135.4)">USB_D-</text>
<text x="143.1" y="135.4" transform="rotate(-90 143.1 135.4)">SIM_DETECT</text>
<text x="148.2" y="135.4" transform="rotate(-90 148.2 135.4)">UIM-PWR</text>
<text x="150.7" y="135.4" transform="rotate(-90 150.7 135.4)">UIM-DATA</text>
<text x="153.3" y="135.4" transform="rotate(-90 153.3 135.4)">UIM-CLK</text>
<text x="155.8" y="135.4" transform="rotate(-90 155.8 135.4)">UIM-RESET</text>
<text x="160.9" y="135.4" transform="rotate(-90 160.9 135.4)">DEVSLP</text>
<text x="166" y="135.4" transform="rotate(-90 166 135.4)">~{FULL_CARD_POWER_OFF}</text>
<text x="168.5" y="135.4" transform="rotate(-90 168.5 135.4)">~{RESET}</text>
<text x="173.6" y="135.4" transform="rotate(-90 173.6 135.4)">REFCLKp</text>
<text x="176.1" y="135.4" transform="rotate(-90 176.1 135.4)">REFCLKn</text>
<text x="228.6" y="133.4">CM4_GPIO</text>
<text x="239.1" y="133.4">(GPIO,</text>
<text x="246.2" y="133.4">SDCARD)</text>
<text x="166.9" y="141.9">R11</text>
<text x="166.9" y="144.2">12K</text>
<text x="25.4" y="175">H1</text>
<text x="25.4" y="177.3">MountingHole</text>
<text x="49.5" y="175">H5</text>
<text x="49.5" y="177.3">M.2</text>
<text x="54" y="177.3">Hole</text>
<text x="25.4" y="185.1">H3</text>
<text x="25.4" y="180.1">H2</text>
<text x="25.4" y="182.3">MountingHole</text>
<text x="49.5" y="180.1">H6</text>
<text x="49.5" y="182.3">M.2</text>
<text x="54" y="182.3">Hole</text>
<text x="25.4" y="190.2">H4</text>
<text x="25.4" y="187.4">MountingHole</text>
<text x="25.4" y="192.5">MountingHole</text>
</g>
<g font-size="1.8" fill="#0000c2">
<text x="97.8" y="22.6">PSU</text>
<text x="102.8" y="22.6">5V</text>
<text x="110.6" y="22.6">3.3v</text>
<text x="115.7" y="22.6">@ 3A</text>
<text x="122" y="22.6">for</text>
<text x="125.8" y="22.6">M.2</text>
<text x="188" y="23.3">Connectors</text>
<text x="229.9" y="23.8">Connectors</text>
<text x="188" y="27.4">Dual</text>
<text x="188" y="29.5">USB</text>
<text x="192.9" y="29.5">OTG</text>
<text x="193.4" y="27.4">USB</text>
<text x="198.3" y="27.4">A</text>
<text x="229.9" y="27.9">HDMI</text>
<text x="229.9" y="30">HDMI</text>
<text x="235.7" y="27.9">0</text>
<text x="235.7" y="30">1</text>
<text x="36.8" y="35.8">Ideal</text>
<text x="42.7" y="35.8">diode</text>
<text x="49" y="35.8">to</text>
<text x="52" y="35.8">prevent</text>
<text x="60.1" y="35.8">reverse</text>
<text x="188" y="31.5">internal</text>
<text x="196.4" y="31.5">USB</text>
<text x="229.9" y="32">CSI</text>
<text x="229.9" y="34">DSI</text>
<text x="234.1" y="32">1</text>
<text x="234.1" y="34">1</text>
<text x="19" y="37.9">+5v</text>
<text x="24" y="37.9">Input</text>
<text x="36.8" y="37.9">polarity</text>
<text x="45.2" y="37.9">at</text>
<text x="48.2" y="37.9">the</text>
<text x="52.4" y="37.9">input</text>
<text x="95.2" y="78.5">nf:</text>
<text x="98.9" y="78.5">not</text>
<text x="103.1" y="78.5">fitted</text>
<text x="124.5" y="83.6">M.2</text>
<text x="128.9" y="83.6">connector</text>
<text x="139.4" y="83.6">key</text>
<text x="143.7" y="83.6">B</text>
<text x="193" y="88.9">+5V</text>
<text x="198.1" y="88.9">powers</text>
<text x="205.8" y="88.9">the</text>
<text x="209.9" y="88.9">CM4</text>
<text x="215" y="88.9">module,</text>
<text x="193" y="90.9">high-speed</text>
<text x="193" y="93">and</text>
<text x="193" y="95">CM4</text>
<text x="197.7" y="93">USB</text>
<text x="198.1" y="95">module</text>
<text x="202.6" y="93">connectors</text>
<text x="205.3" y="90.9">connectors</text>
<text x="206.2" y="95">has</text>
<text x="210.7" y="95">it's</text>
<text x="214.8" y="95">own</text>
<text x="219.6" y="95">3.3V</text>
<text x="224.9" y="95">regulator</text>
<text x="242.6" y="114">Connectors</text>
<text x="242.6" y="118.1">SDCARD</text>
<text x="242.6" y="120.1">40way</text>
<text x="242.6" y="122.2">Audio</text>
<text x="242.6" y="124.2">Jumpers</text>
<text x="248.9" y="122.2">OUT</text>
<text x="249.6" y="120.1">RPI</text>
<text x="137.2" y="153.4">microSIM</text>
<text x="146.9" y="153.4">not</text>
<text x="151.1" y="153.4">needed</text>
</g>
<g font-size="1.8" fill="#725600">
<text x="186.7" y="20.8">File:</text>
<text x="191.9" y="20.8">USB2-HUB.kicad_sch</text>
<text x="228.6" y="20.8">File:</text>
<text x="233.8" y="20.8">CM4_HighSpeed.kicad_sch</text>
<text x="228.6" y="136.3">File:</text>
<text x="233.8" y="136.3">CM4_GPIO.kicad_sch</text>
</g>
<g font-size="1.8" fill="#0f0f0f">
<text x="212.1" y="28.7">nEXTRST</text>
<text x="265.7" y="29.9">PCIE_TX_P</text>
<text x="147.3" y="31.2">+3.3vSSD</text>
<text x="179.1" y="33.8">+5v</text>
<text x="265.7" y="32.5">PCIE_TX_N</text>
<text x="179.1" y="40.1">+3.3v</text>
<text x="265.3" y="40.1">PCIE_RX_N</text>
<text x="265.4" y="37.6">PCIE_RX_P</text>
<text x="86.4" y="45.2">+5v</text>
<text x="265.5" y="46.5">PCIE_CLK_N</text>
<text x="265.6" y="43.9">PCIE_CLK_P</text>
<text x="265.5" y="51.5">PCIE_nRST</text>
<text x="219.7" y="59.2">+5v</text>
<text x="265.8" y="55.3">PCIE_CLK_nREQ</text>
<text x="219.7" y="63">+3.3v</text>
<text x="111.8" y="79.5">+3.3vSSD</text>
<text x="219.7" y="107.4">+5v</text>
<text x="80" y="112.5">+3.3vSSD</text>
<text x="219.7" y="112.5">+3.3v</text>
<text x="219.7" y="123.9">nEXTRST</text>
<text x="93.4" y="148.6" transform="rotate(-90 93.4 148.6)">PCIE_nRST 50</text>
<text x="103.6" y="148.6" transform="rotate(-90 103.6 148.6)">PCIE_TX_P 49</text>
<text x="106.1" y="148.6" transform="rotate(-90 106.1 148.6)">PCIE_TX_N 47</text>
<text x="108.7" y="148.6" transform="rotate(-90 108.7 148.6)">PCIE_RX_P 43</text>
<text x="111.2" y="148.6" transform="rotate(-90 111.2 148.6)">PCIE_RX_N41</text>
<text x="126.5" y="149.9" transform="rotate(-90 126.5 149.9)">HD1_M2_P</text>
<text x="129" y="149.9" transform="rotate(-90 129 149.9)">HD1_M2_N</text>
<text x="141.7" y="149.9" transform="rotate(-90 141.7 149.9)">SIM_SW</text>
<text x="146.8" y="149.9" transform="rotate(-90 146.8 149.9)">SIM_PWR</text>
<text x="149.3" y="149.9" transform="rotate(-90 149.3 149.9)">SIM_DATA</text>
<text x="151.9" y="149.9" transform="rotate(-90 151.9 149.9)">SIM_CLK</text>
<text x="154.4" y="149.9" transform="rotate(-90 154.4 149.9)">SIM_RST</text>
<text x="172.2" y="149.9" transform="rotate(-90 172.2 149.9)">PCIE_CLK_P 55</text>
<text x="174.7" y="149.9" transform="rotate(-90 174.7 149.9)">PCIE_CLK_N 53</text>
</g>
<g font-size="1.8" fill="#a90000">
<text x="26.6" y="45.5">1</text>
<text x="36.1" y="45.5">5</text>
<text x="43.7" y="45.5">1</text>
<text x="99.6" y="42.9">1</text>
<text x="99.6" y="45.5">2</text>
<text x="113.6" y="45.5">7</text>
<text x="113.6" y="42.9">8</text>
<text x="26.6" y="48">2</text>
<text x="40.4" y="52.8" transform="rotate(-90 40.4 52.8)">4</text>
<text x="99.6" y="48">3</text>
<text x="99.6" y="50.5">4</text>
<text x="113.6" y="50.5">5</text>
<text x="113.6" y="48">6</text>
<text x="106.4" y="55.3" transform="rotate(-90 106.4 55.3)">9</text>
<text x="101.3" y="89.6" transform="rotate(-90 101.3 89.6)">1</text>
<text x="119.1" y="89.6" transform="rotate(-90 119.1 89.6)">8</text>
<text x="93.7" y="90.2" transform="rotate(-90 93.7 90.2)">21</text>
<text x="96.3" y="90.2" transform="rotate(-90 96.3 90.2)">69</text>
<text x="98.8" y="90.2" transform="rotate(-90 98.8 90.2)">75</text>
<text x="106.4" y="90.2" transform="rotate(-90 106.4 90.2)">59</text>
<text x="109" y="90.2" transform="rotate(-90 109 90.2)">61</text>
<text x="111.5" y="90.2" transform="rotate(-90 111.5 90.2)">63</text>
<text x="114" y="90.2" transform="rotate(-90 114 90.2)">65</text>
<text x="124.2" y="90.2" transform="rotate(-90 124.2 90.2)">40</text>
<text x="126.7" y="90.2" transform="rotate(-90 126.7 90.2)">42</text>
<text x="129.3" y="90.2" transform="rotate(-90 129.3 90.2)">44</text>
<text x="131.8" y="90.2" transform="rotate(-90 131.8 90.2)">46</text>
<text x="134.4" y="90.2" transform="rotate(-90 134.4 90.2)">48</text>
<text x="136.9" y="90.2" transform="rotate(-90 136.9 90.2)">20</text>
<text x="139.4" y="90.2" transform="rotate(-90 139.4 90.2)">22</text>
<text x="142" y="90.2" transform="rotate(-90 142 90.2)">24</text>
<text x="144.5" y="90.2" transform="rotate(-90 144.5 90.2)">28</text>
<text x="147.1" y="90.2" transform="rotate(-90 147.1 90.2)">10</text>
<text x="149.6" y="90.2" transform="rotate(-90 149.6 90.2)">26</text>
<text x="152.1" y="90.2" transform="rotate(-90 152.1 90.2)">23</text>
<text x="157.2" y="90.2" transform="rotate(-90 157.2 90.2)">25</text>
<text x="164.8" y="90.2" transform="rotate(-90 164.8 90.2)">68</text>
<text x="169.9" y="90.2" transform="rotate(-90 169.9 90.2)">64</text>
<text x="172.5" y="90.2" transform="rotate(-90 172.5 90.2)">62</text>
<text x="175" y="90.2" transform="rotate(-90 175 90.2)">60</text>
<text x="89.5" y="112.8">2</text>
<text x="183.4" y="112.8">3</text>
<text x="126.7" y="137.9" transform="rotate(-90 126.7 137.9)">7</text>
<text x="129.3" y="137.9" transform="rotate(-90 129.3 137.9)">9</text>
<text x="164.8" y="137.9" transform="rotate(-90 164.8 137.9)">6</text>
<text x="93.7" y="138.5" transform="rotate(-90 93.7 138.5)">50</text>
<text x="96.3" y="138.5" transform="rotate(-90 96.3 138.5)">52</text>
<text x="98.8" y="138.5" transform="rotate(-90 98.8 138.5)">54</text>
<text x="103.9" y="138.5" transform="rotate(-90 103.9 138.5)">49</text>
<text x="106.4" y="138.5" transform="rotate(-90 106.4 138.5)">47</text>
<text x="109" y="138.5" transform="rotate(-90 109 138.5)">43</text>
<text x="111.5" y="138.5" transform="rotate(-90 111.5 138.5)">41</text>
<text x="114" y="138.5" transform="rotate(-90 114 138.5)">37</text>
<text x="116.6" y="138.5" transform="rotate(-90 116.6 138.5)">35</text>
<text x="119.1" y="138.5" transform="rotate(-90 119.1 138.5)">31</text>
<text x="121.7" y="138.5" transform="rotate(-90 121.7 138.5)">29</text>
<text x="142" y="138.5" transform="rotate(-90 142 138.5)">66</text>
<text x="147.1" y="138.5" transform="rotate(-90 147.1 138.5)">36</text>
<text x="149.6" y="138.5" transform="rotate(-90 149.6 138.5)">34</text>
<text x="152.1" y="138.5" transform="rotate(-90 152.1 138.5)">32</text>
<text x="154.7" y="138.5" transform="rotate(-90 154.7 138.5)">30</text>
<text x="159.8" y="138.5" transform="rotate(-90 159.8 138.5)">38</text>
<text x="167.4" y="138.5" transform="rotate(-90 167.4 138.5)">67</text>
<text x="172.5" y="138.5" transform="rotate(-90 172.5 138.5)">55</text>
<text x="175" y="138.5" transform="rotate(-90 175 138.5)">53</text>
</g>
<g font-size="1.1" fill="#006464">
<text x="117" y="31.5">1</text>
<text x="128.4" y="31.5">2</text>
</g>
</svg>
